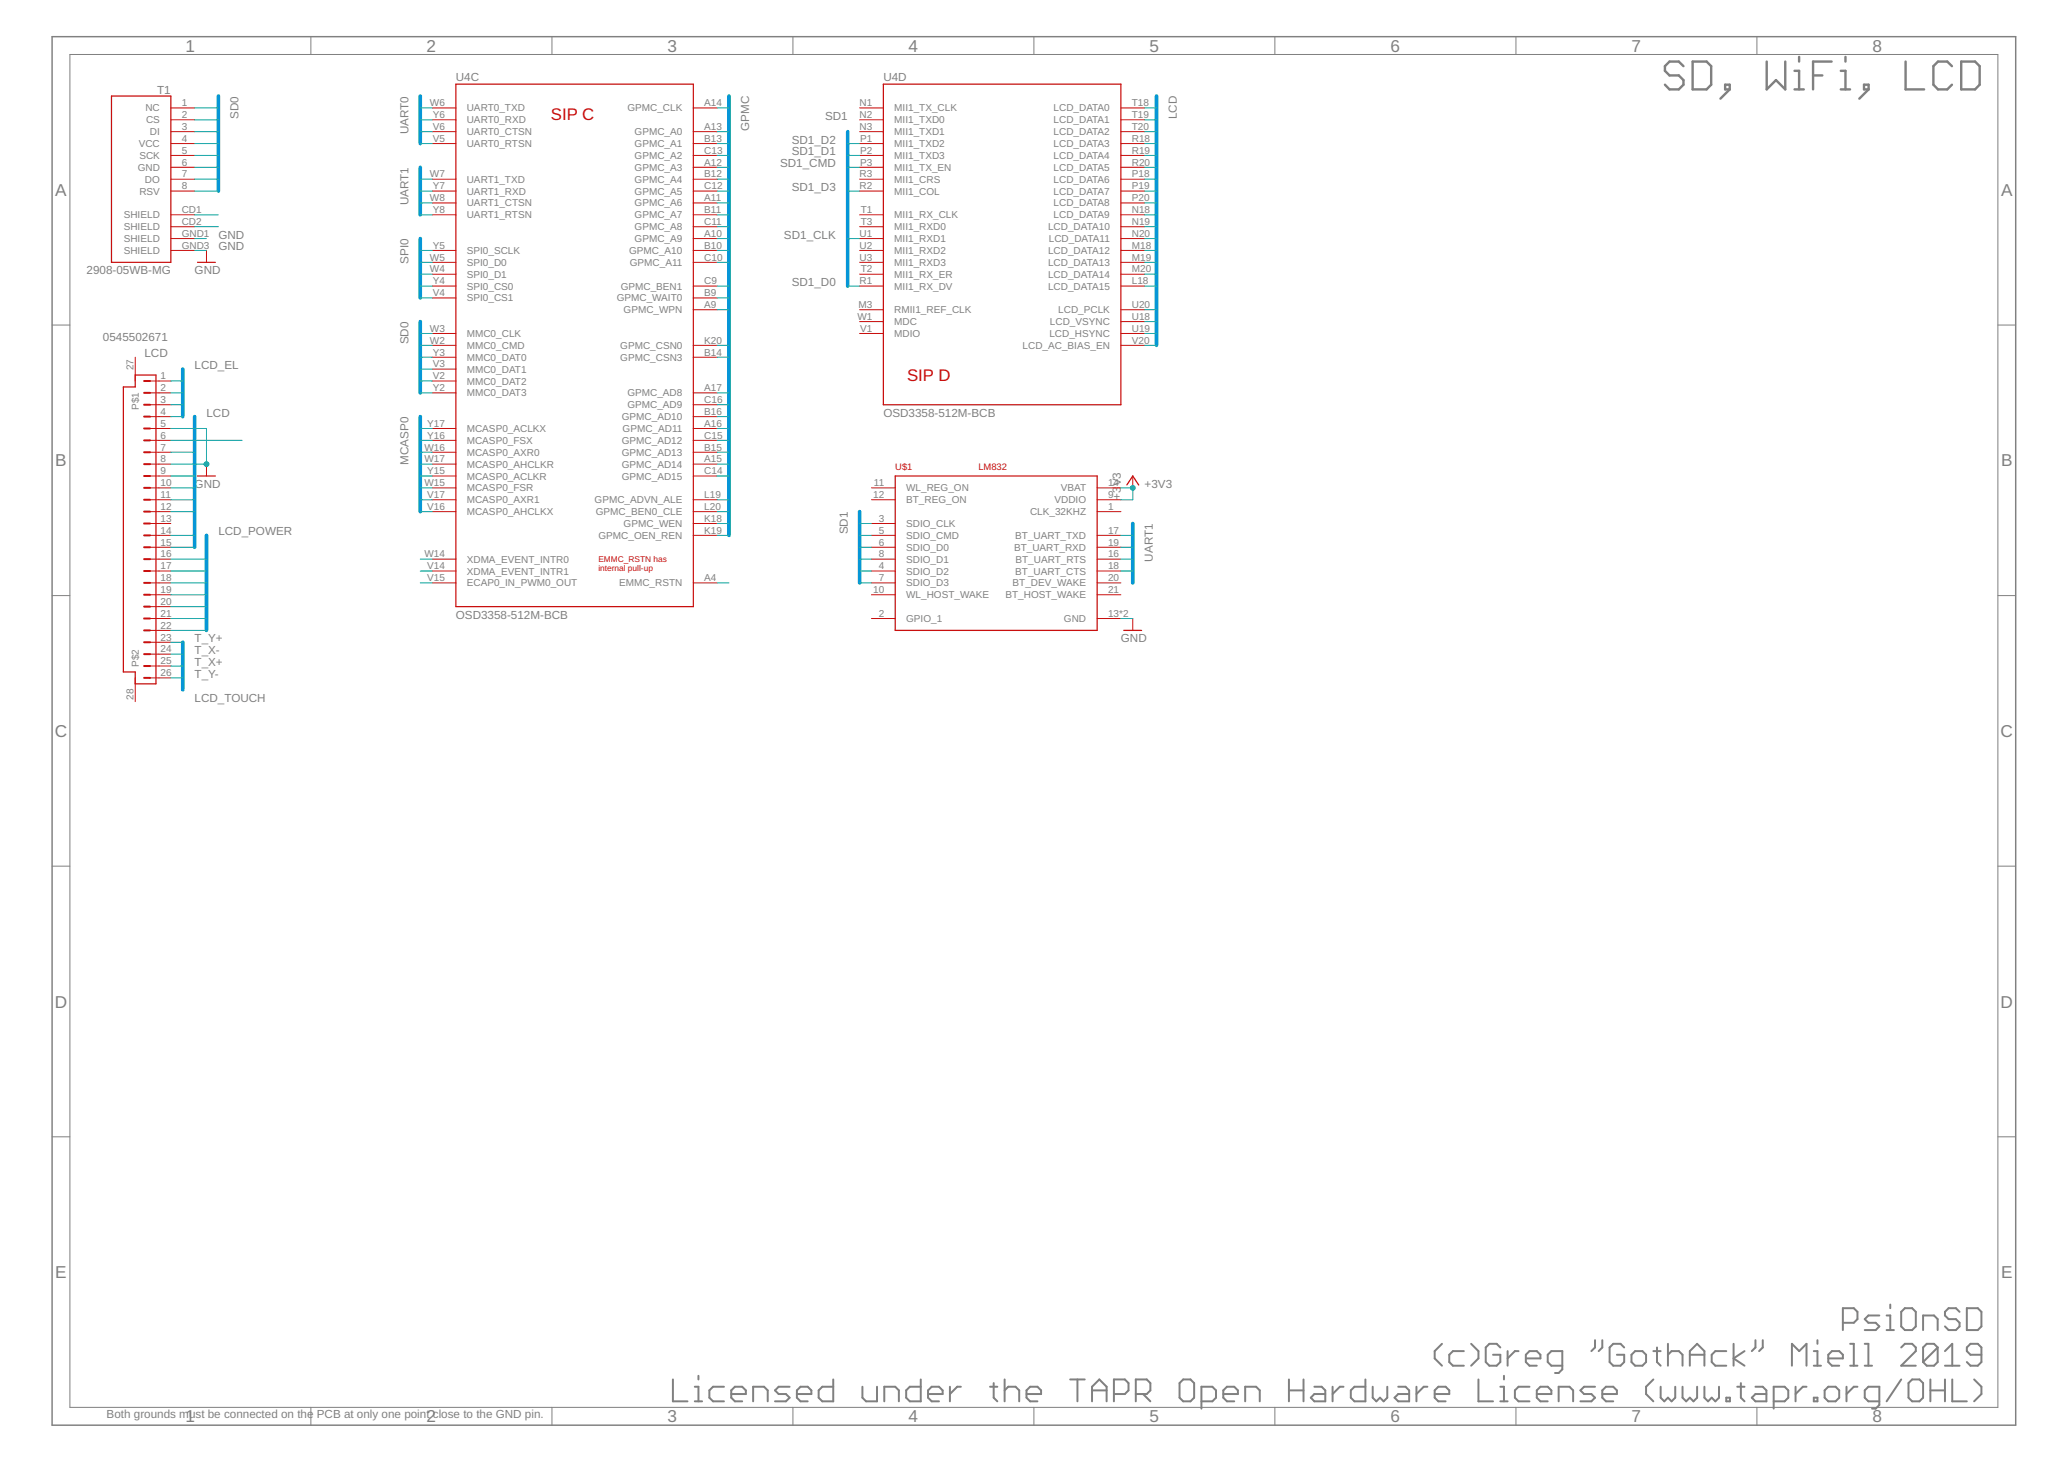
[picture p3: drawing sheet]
<svg xmlns="http://www.w3.org/2000/svg" width="420mm" height="297mm" viewBox="0 0 420 297" stroke-linecap="round" stroke-linejoin="round" font-family="sans-serif">
<path d="M10.6 7.5h398.9v282.1h-398.9z" fill="none" stroke="#808080" stroke-width=".3"/>
<g fill="none" stroke="#808080" stroke-width=".2">
<path d="M14.2 11.1h391.7v274.8h-391.7zM63.2 7.5v3.6M112.1 7.5v3.6M161.1 7.5v3.6M210.1 7.5v3.6M259 7.5v3.6M308 7.5v3.6M357 7.5v3.6M10.6 66h3.6M405.9 66h3.6M10.6 121h3.6M405.9 121h3.6"/>
<path d="M10.6 176h3.6M405.9 176h3.6M10.6 231h3.6M405.9 231h3.6M63.2 285.9v3.7M112.1 285.9v3.7M161.1 285.9v3.7M210.1 285.9v3.7M259 285.9v3.7M308 285.9v3.7M357 285.9v3.7"/>
</g>
<g fill="none" stroke="#808080" stroke-width=".4">
<path d="M141.9 279.5v.8M293 273l-1.5 1.5v1.5l1.5 1.5M297.4 274.5h-2.2l-.8 .8v1.4l.8 .8h2.2M298.9 273l1.5 1.5v1.5l-1.5 1.5M304.8 273.8l-.7-.8h-1.5l-.7 .8v2.9l.7 .8h1.5l.7-.8v-1.4h-1.5M305.6 279.5v.8M306.3 274.5v3M308.5 274.5h-.7l-1.5 1.5M310 276h3v-.7l-.8-.8h-1.5l-.7 .8v1.4l.7 .8h1.5M317.4 277.5h-2.2l-.7-.8v-1.4l.7-.8h2.2v3.7l-.7 .8h-.8M324.1 272.3v1.5l-.8 .7M325.5 272.3v1.5l-.7 .7"/>
<path d="M330 273.8l-.8-.8h-1.4l-.8 .8v2.9l.8 .8h1.4l.8-.8v-1.4h-1.5M332.2 274.5h1.5l.7 .8v1.4l-.7 .8h-1.5l-.7-.8v-1.4zM335.9 274.5h1.5M336.7 273.8v2.9l.7 .8M338.9 275.3l.7-.8h1.5l.7 .8v2.2M338.9 273v4.5M343.3 275.3h3M343.3 277.5v-3l1.5-1.5 1.5 1.5v3M350.7 274.5h-2.2l-.7 .8v1.4l.7 .8h2.2M352.2 273v4.5M354.4 274.5l-2.2 1.5 2.2 1.5M356.7 272.3v1.5l-.8 .7"/>
<path d="M358.1 272.3v1.5l-.7 .7M364.1 277.5v-4.5l1.4 1.5 1.5-1.5v4.5M368.5 274.5h.8v3M368.5 277.5h1.5M369.3 272.3v.7M371.5 276h2.9v-.7l-.7-.8h-1.5l-.7 .8v1.4l.7 .8h1.5M374.4 268.8h2.2l.8-.8v-1.5l-.8-.7h-2.2v4.4M375.9 277.5h1.5M375.9 273h.7v4.5M378.9 277.5h1.4M378.9 273h.7v4.5M381.8 267.3h-2.2l-.7 .7 .7 .8h1.5l.7 .7-.7 .7h-2.2"/>
<path d="M383.3 270.2h1.5M383.3 267.3h.7v2.9M384 265v.8M386.3 273.8l.7-.8h1.5l.7 .8v.7l-2.9 3h2.9M387 265.8h1.5l.7 .7v3l-.7 .7h-1.5l-.7-.7v-3zM390.7 270.2v-2.9h2.2l.8 .7v2.2M393.7 273.8l-.8-.8h-1.4l-.8 .8v2.9M393.7 273.8v2.9l-.8 .8h-1.4l-.8-.8M393.7 273.8l-3 2.9M395.2 277.5h2.9M395.2 274.5l1.4-1.5v4.5M398.1 266.5l-.7-.7h-1.5l-.7 .7v.8l.7 .7h1.5l.7 .8v.7l-.7 .7h-1.5l-.7-.7"/>
<path d="M399.6 265.8h2.2l.8 .7v3l-.8 .7h-2.2zM402.6 275.3h-2.3l-.7-.8v-.7l.7-.8h1.5l.8 .8v2.9l-.8 .8h-1.5l-.7-.8M136.7 280.3v4.4h3M141.2 284.7h1.4M141.2 281.7h.7v3M147.1 281.7h-2.2l-.8 .8v1.5l.8 .7h2.2M148.6 283.2h2.9v-.7l-.7-.8h-1.5l-.7 .8v1.5l.7 .7h1.5M153 284.7v-3h2.2l.8 .8v2.2M160.4 281.7h-2.2l-.7 .8 .7 .7h1.5l.7 .8-.7 .7h-2.2M161.9 283.2h2.9v-.7l-.7-.8h-1.5l-.7 .8v1.5l.7 .7h1.5M169.3 280.3v4.4h-2.2l-.8-.7v-1.5l.8-.8h2.2M175.2 281.7v2.3l.8 .7h2.2v-3"/>
<path d="M179.7 284.7v-3h2.2l.7 .8v2.2M187.1 280.3v4.4h-2.3l-.7-.7v-1.5l.7-.8h2.3M188.6 283.2h2.9v-.7l-.7-.8h-1.5l-.7 .8v1.5l.7 .7h1.5M193 281.7v3M195.2 281.7h-.7l-1.5 1.5M201.1 281.7h1.5M201.9 281v3l.7 .7M204.1 282.5l.8-.8h1.4l.8 .8v2.2M204.1 280.3v4.4M208.6 283.2h2.9v-.7l-.7-.8h-1.5l-.7 .8v1.5l.7 .7h1.5M217.4 280.3h3M218.9 280.3v4.4"/>
<path d="M221.9 284.7v-3l1.5-1.4 1.4 1.4v3M221.9 282.5h2.9M226.3 283.2h2.2l.8-.7v-1.5l-.8-.7h-2.2v4.4M230.8 283.2h2.2l.7-.7v-1.5l-.7-.7h-2.2v4.4M232.2 283.2l1.5 1.5M239.6 281l.8-.7h1.5l.7 .7v3l-.7 .7h-1.5l-.8-.7zM244.1 284.7h2.2l.8-.7v-1.5l-.8-.8h-2.2v4.5M248.5 283.2h3v-.7l-.7-.8h-1.5l-.8 .8v1.5l.8 .7h1.5M253 284.7v-3h2.2l.7 .8v2.2M261.9 282.5h2.9M261.9 280.3v4.4M264.8 280.3v4.4"/>
<path d="M267 281.7h1.5l.8 .8v2.2h-2.3l-.7-.7 .7-.8h2.3M270.7 281.7v3M273 281.7h-.8l-1.5 1.5M277.4 280.3v4.4h-2.2l-.8-.7v-1.5l.8-.8h2.2M278.9 281.7v2.3l.7 .7 .8-.7 .7 .7 .8-.7v-2.3M284.1 281.7h1.5l.7 .8v2.2h-2.2l-.8-.7 .8-.8h2.2M287.8 281.7v3M290 281.7h-.7l-1.5 1.5M291.5 283.2h2.9v-.7l-.7-.8h-1.5l-.7 .8v1.5l.7 .7h1.5M300.4 280.3v4.4h2.9M304.8 284.7h1.5M304.8 281.7h.8v3"/>
<path d="M310.7 281.7h-2.2l-.7 .8v1.5l.7 .7h2.2M312.2 283.2h3v-.7l-.7-.8h-1.5l-.8 .8v1.5l.8 .7h1.5M316.7 284.7v-3h2.2l.7 .8v2.2M324.1 281.7h-2.3l-.7 .8 .7 .7h1.5l.8 .8-.8 .7h-2.2M325.5 283.2h3v-.7l-.7-.8h-1.5l-.8 .8v1.5l.8 .7h1.5M335.9 280.3l-1.5 1.4v1.5l1.5 1.5M337.4 281.7v2.3l.7 .7 .8-.7 .7 .7 .8-.7v-2.3M341.8 281.7v2.3l.8 .7 .7-.7 .8 .7 .7-.7v-2.3M346.3 281.7v2.3l.7 .7 .8-.7 .7 .7 .7-.7v-2.3M350.7 284h.8v.7h-.8zM353 281.7h1.4M353.7 281v3l.7 .7"/>
<path d="M356.7 281.7h1.4l.8 .8v2.2h-2.2l-.8-.7 .8-.8h2.2M360.4 284.7h2.2l.7-.7v-1.5l-.7-.8h-2.2v4.5M364.8 281.7v3M367 281.7h-.7l-1.5 1.5M368.5 284h.8v.7h-.8zM370.7 282.5l.8-.8h1.4l.8 .8v1.5l-.8 .7h-1.4l-.8-.7zM375.2 281.7v3M377.4 281.7h-.8l-1.4 1.5M381.8 284.7h-2.2l-.7-.7v-1.5l.7-.8h2.2v3.8l-.7 .7h-.8M386.3 280.3l-3 4.4M387.8 281l.7-.7h1.5l.7 .7v3l-.7 .7h-1.5l-.7-.7zM392.2 282.5h3"/>
<path d="M392.2 280.3v4.4M395.2 280.3v4.4M396.6 280.3v4.4h3M401.1 280.3l1.5 1.4v1.5l-1.5 1.5"/>
</g>
<g fill="none" stroke="#808080" stroke-width=".49">
<path d="M342 13.4l-.9-.9h-1.9l-.9 .9v1l.9 .9h1.9l.9 1v.9l-.9 1h-1.9l-.9-1M343.9 12.5h2.8l1 .9v3.8l-1 1h-2.8zM350.5 17.2h.9v1h-.9zM351.4 18.2l-1.9 1.8M358.9 12.5v5.7l1.9-1.9 1.9 1.9v-5.7M364.6 18.2h1.9M364.6 14.4h.9v3.8M365.5 11.6v.9M368.4 15.3h1.8M372.1 12.5h-3.7v5.7M374 18.2h1.9M374 14.4h.9v3.8"/>
<path d="M374.9 11.6v.9M378.7 17.2h.9v1h-.9zM379.6 18.2l-1.8 1.8M387.2 12.5v5.7h3.7M396.6 13.4l-1-.9h-1.9l-.9 .9v3.8l.9 1h1.9l1-1M398.5 12.5h2.8l.9 .9v3.8l-.9 1h-2.8z"/>
</g>
<path d="M22.6 19.5h12.1v33.8h-12.1zM92.6 17.1h48.3v106.2h-48.3zM179.5 17.1h48.2v65.1h-48.2zM40.1 53.3h3.7M27.5 76.2h4.2v62.7h-4.2v-2.4h-2.4v-57.9h2.4zM40.1 96.7h3.7M181.9 96.7h41v31.4h-41zM228.9 98.5l1.2-1.8 1.3 1.8M228.3 128.1h3.6" fill="none" stroke="#c90d0c" stroke-width=".25"/>
<g fill="none" stroke="#c90d0c" stroke-width=".2">
<path d="M34.7 24.3h4.8M34.7 26.8h4.8M34.7 34h4.8M34.7 29.2h4.8M34.7 31.6h4.8M34.7 38.8h4.8M34.7 36.4h4.8M34.7 21.9h4.8M87.8 24.3h4.8M87.8 26.8h4.8M87.8 29.2h4.8M87.8 38.8h4.8"/>
<path d="M87.8 36.4h4.8M87.8 21.9h4.8M140.9 26.8h4.8M140.9 34h4.8M140.9 29.2h4.8M140.9 31.6h4.8M140.9 38.8h4.8M140.9 36.4h4.8M140.9 21.9h4.8M174.6 24.3h4.9M174.6 26.8h4.9M174.6 34h4.9"/>
<path d="M174.6 29.2h4.9M174.6 31.6h4.9M174.6 38.8h4.9M174.6 36.4h4.9M174.6 21.9h4.9M227.7 24.3h4.9M227.7 26.8h4.9M227.7 34h4.9M227.7 29.2h4.9M227.7 31.6h4.9M227.7 38.8h4.9M227.7 36.4h4.9"/>
<path d="M227.7 21.9h4.9M34.7 48.5h4.8M34.7 43.6h4.8M34.7 46.1h4.8M34.7 50.9h4.8M42 50.9v2.4M87.8 43.6h4.8M87.8 50.9h4.8M87.8 55.7h4.8M87.8 58.1h4.8M87.8 53.3h4.8M87.8 41.2h4.8"/>
<path d="M140.9 48.5h4.8M140.9 43.6h4.8M140.9 46.1h4.8M140.9 50.9h4.8M140.9 58.1h4.8M140.9 53.3h4.8M140.9 41.2h4.8M174.6 48.5h4.9M174.6 43.6h4.9M174.6 46.1h4.9M174.6 50.9h4.9M174.6 55.7h4.9"/>
<path d="M174.6 58.1h4.9M174.6 53.3h4.9M227.7 48.5h4.9M227.7 43.6h4.9M227.7 46.1h4.9M227.7 50.9h4.9M227.7 55.7h4.9M227.7 58.1h4.9M227.7 53.3h4.9M227.7 41.2h4.9M27.5 72.6v4.8M30.5 79.8h4.2"/>
<path d="M30.5 77.4h4.2M87.8 70.2h4.8M87.8 67.8h4.8M87.8 79.8h4.8M87.8 72.6h4.8M87.8 60.5h4.8M87.8 75h4.8M87.8 77.4h4.8M140.9 62.9h4.8M140.9 70.2h4.8M140.9 79.8h4.8M140.9 72.6h4.8"/>
<path d="M140.9 60.5h4.8M174.6 62.9h4.9M174.6 67.8h4.9M174.6 65.3h4.9M227.7 62.9h4.9M227.7 70.2h4.9M227.7 67.8h4.9M227.7 65.3h4.9M30.5 99.1h4.2M30.5 82.2h4.2M30.5 84.6h4.2M30.5 87.1h4.2"/>
<path d="M30.5 89.5h4.2M30.5 91.9h4.2M30.5 94.3h4.2M30.5 96.7h4.2M42 94.3v2.4M87.8 99.1h4.8M87.8 87.1h4.8M87.8 89.5h4.8M87.8 91.9h4.8M87.8 94.3h4.8M87.8 96.7h4.8M140.9 82.2h4.8"/>
<path d="M140.9 84.6h4.8M140.9 87.1h4.8M140.9 89.5h4.8M140.9 91.9h4.8M140.9 94.3h4.8M140.9 96.7h4.8M177.1 99.1h4.8M222.9 99.1h4.8M230.1 96.7v2.4M30.5 101.5h4.2M30.5 106.4h4.2M30.5 108.8h4.2"/>
<path d="M30.5 111.2h4.2M30.5 113.6h4.2M30.5 116h4.2M30.5 118.4h4.2M30.5 103.9h4.2M87.8 101.5h4.8M87.8 113.6h4.8M87.8 116h4.8M87.8 118.4h4.8M87.8 103.9h4.8M140.9 101.5h4.8M140.9 106.4h4.8"/>
<path d="M140.9 108.8h4.8M140.9 118.4h4.8M140.9 103.9h4.8M177.1 101.5h4.8M177.1 106.4h4.8M177.1 108.8h4.8M177.1 111.2h4.8M177.1 113.6h4.8M177.1 116h4.8M177.1 118.4h4.8M222.9 101.5h4.8M222.9 108.8h4.8"/>
<path d="M222.9 111.2h4.8M222.9 113.6h4.8M222.9 116h4.8M222.9 118.4h4.8M222.9 103.9h4.8M27.5 137.7v4.9M30.5 125.7h4.2M30.5 120.8h4.2M30.5 123.3h4.2M30.5 128.1h4.2M30.5 130.5h4.2M30.5 132.9h4.2"/>
<path d="M30.5 135.3h4.2M30.5 137.7h4.2M177.1 125.7h4.8M177.1 120.8h4.8M222.9 125.7h4.8M222.9 120.8h4.8M230.1 125.7v2.4"/>
</g>
<g fill="none" stroke="#c90d0c" stroke-width=".4">
<path d="M29.3 77.4h1.2M29.3 79.8h1.2M29.3 82.2h1.2M29.3 84.6h1.2M29.3 87.1h1.2M29.3 89.5h1.2M29.3 91.9h1.2M29.3 94.3h1.2M29.3 96.7h1.2M29.3 99.1h1.2M29.3 101.5h1.2M29.3 103.9h1.2"/>
<path d="M29.3 106.4h1.2M29.3 108.8h1.2M29.3 111.2h1.2M29.3 113.6h1.2M29.3 116h1.2M29.3 118.4h1.2M29.3 120.8h1.2M29.3 123.3h1.2M29.3 125.7h1.2M29.3 128.1h1.2M29.3 130.5h1.2M29.3 132.9h1.2"/>
<path d="M29.3 135.3h1.2M29.3 137.7h1.2"/>
</g>
<g fill="none" stroke="#0696d7" stroke-width=".74">
<path d="M44.4 19.5v19.3M85.4 19.5v9.7M148.1 19.5v89.3M235 19.5v50.7M85.4 34v9.6M172.2 26.8v31.3M85.4 48.5v12M37.1 75v9.6M85.4 65.3v14.5M39.5 84.6v26.6M85.4 84.6v19.3M42 108.8v19.3"/>
<path d="M174.6 103.9v14.5M230.1 106.4v12M37.1 130.5v9.6"/>
</g>
<g fill="none" stroke="#0dab76" stroke-width=".2">
<path d="M39.5 34h4.9M39.5 29.2h4.9M39.5 31.6h4.9M39.5 26.8h4.9M39.5 36.4h4.9M39.5 38.8h4.9M39.5 21.9h4.9M39.5 24.3h4.9M85.4 29.2h2.4M85.4 26.8h2.4M85.4 36.4h2.4M85.4 38.8h2.4"/>
<path d="M85.4 21.9h2.4M85.4 24.3h2.4M145.7 34h2.4M145.7 29.2h2.4M145.7 31.6h2.4M145.7 26.8h2.4M145.7 36.4h2.4M145.7 38.8h2.4M145.7 21.9h2.4M172.2 34h2.4M172.2 29.2h2.4M172.2 31.6h2.4"/>
<path d="M172.2 38.8h2.4M232.6 34h2.4M232.6 29.2h2.4M232.6 31.6h2.4M232.6 26.8h2.4M232.6 36.4h2.4M232.6 38.8h2.4M232.6 21.9h2.4M232.6 24.3h2.4M39.5 48.5h2.5M39.5 50.9h2.5M39.5 43.6h4.9"/>
<path d="M39.5 46.1h4.9M85.4 50.9h2.4M85.4 43.6h2.4M85.4 58.1h2.4M85.4 41.2h2.4M85.4 55.7h2.4M85.4 53.3h2.4M145.7 48.5h2.4M145.7 50.9h2.4M145.7 43.6h2.4M145.7 46.1h2.4M145.7 58.1h2.4"/>
<path d="M145.7 41.2h2.4M145.7 53.3h2.4M172.2 48.5h2.4M172.2 58.1h2.4M232.6 48.5h2.4M232.6 50.9h2.4M232.6 43.6h2.4M232.6 46.1h2.4M232.6 58.1h2.4M232.6 41.2h2.4M232.6 55.7h2.4M232.6 53.3h2.4"/>
<path d="M34.7 79.8h2.4M34.7 77.4h2.4M85.4 79.8h2.4M85.4 67.8h2.4M85.4 70.2h2.4M85.4 72.6h2.4M85.4 75h2.4M85.4 77.4h2.4M85.4 60.5h2.4M145.7 79.8h2.4M145.7 70.2h2.4M145.7 72.6h2.4"/>
<path d="M145.7 62.9h2.4M145.7 60.5h2.4M232.6 67.8h2.4M232.6 70.2h2.4M232.6 65.3h2.4M232.6 62.9h2.4M34.7 84.6h2.4M34.7 87.1h7.3v7.2h-7.3M34.7 99.1h4.8M34.7 91.9h4.8M34.7 96.7h4.8M34.7 89.5h14.5"/>
<path d="M34.7 82.2h2.4M85.4 94.3h2.4M85.4 87.1h2.4M85.4 99.1h2.4M85.4 91.9h2.4M85.4 96.7h2.4M85.4 89.5h2.4M145.7 84.6h2.4M145.7 94.3h2.4M145.7 87.1h2.4M145.7 91.9h2.4M145.7 96.7h2.4"/>
<path d="M145.7 89.5h2.4M145.7 82.2h2.4M227.7 99.1h2.4v2.4h-2.4M34.7 101.5h4.8M34.7 113.6h7.3M34.7 108.8h4.8M34.7 111.2h4.8M34.7 116h7.3M34.7 118.4h7.3M34.7 103.9h4.8M85.4 101.5h2.4M85.4 113.6h2.4"/>
<path d="M85.4 116h2.4M85.4 118.4h2.4M85.4 103.9h2.4M145.7 101.5h2.4M145.7 106.4h2.4M145.7 108.8h2.4M145.7 118.4h2.4M145.7 103.9h2.4M174.6 113.6h2.5M174.6 106.4h2.5M174.6 108.8h2.5M174.6 111.2h2.5"/>
<path d="M174.6 116h2.5M174.6 118.4h2.5M227.7 113.6h2.4M227.7 108.8h2.4M227.7 111.2h2.4M227.7 116h2.4M34.7 125.7h7.3M34.7 128.1h7.3M34.7 135.3h2.4M34.7 130.5h2.4M34.7 132.9h2.4M34.7 137.7h2.4"/>
<path d="M34.7 123.3h7.3M34.7 120.8h7.3M227.7 125.7h2.4"/>
</g>
<g fill="#0dab76" stroke="#0dab76" stroke-width=".2">
<circle cx="42" cy="94.3" r=".49"/>
<circle cx="230.1" cy="99.1" r=".49"/>
</g>
<g font-size="3.5" fill="#808080">
<text x="37.7" y="10.5">1</text>
<text x="86.7" y="10.5">2</text>
<text x="135.6" y="10.5">3</text>
<text x="184.6" y="10.5">4</text>
<text x="233.6" y="10.5">5</text>
<text x="282.5" y="10.5">6</text>
<text x="331.5" y="10.5">7</text>
<text x="380.5" y="10.5">8</text>
<text x="11.2" y="39.8">A</text>
<text x="406.6" y="39.8">A</text>
<text x="11.2" y="94.8">B</text>
<text x="406.6" y="94.8">B</text>
<text x="11.1" y="149.7">C</text>
<text x="406.5" y="149.7">C</text>
<text x="11.1" y="204.7">D</text>
<text x="406.5" y="204.7">D</text>
<text x="11.2" y="259.7">E</text>
<text x="406.6" y="259.7">E</text>
<text x="37.7" y="289">1</text>
<text x="86.7" y="289">2</text>
<text x="135.6" y="289">3</text>
<text x="184.6" y="289">4</text>
<text x="233.6" y="289">5</text>
<text x="282.5" y="289">6</text>
<text x="331.5" y="289">7</text>
<text x="380.5" y="289">8</text>
</g>
<g font-size="3.4" fill="#c90d0c">
<text x="111.9" y="24.3">SIP C</text>
<text x="184.3" y="77.4">SIP D</text>
</g>
<g font-size="2.4" fill="#808080">
<text x="92.6" y="16.4">U4C</text>
<text x="179.5" y="16.4">U4D</text>
<text x="31.9" y="19">T1</text>
<text x="48.5" y="24.1" transform="rotate(-90 48.5 24.1)">SD0</text>
<text x="83" y="27.2" transform="rotate(-90 83 27.2)">UART0</text>
<text x="152.2" y="26.6" transform="rotate(-90 152.2 26.6)">GPMC</text>
<text x="160.9" y="29.2">SD1_D2</text>
<text x="167.6" y="24.3">SD1</text>
<text x="239.1" y="24.3" transform="rotate(-90 239.1 24.3)">LCD</text>
<text x="158.5" y="34">SD1_CMD</text>
<text x="160.9" y="31.6">SD1_D1</text>
<text x="83" y="41.7" transform="rotate(-90 83 41.7)">UART1</text>
<text x="160.9" y="38.8">SD1_D3</text>
<text x="44.4" y="48.5">GND</text>
<text x="44.4" y="50.9">GND</text>
<text x="83" y="53.6" transform="rotate(-90 83 53.6)">SPI0</text>
<text x="159.3" y="48.5">SD1_CLK</text>
<text x="17.6" y="55.7">2908-05WB-MG</text>
<text x="39.5" y="55.7">GND</text>
<text x="160.9" y="58.1">SD1_D0</text>
<text x="20.9" y="69.3">0545502671</text>
<text x="83" y="70" transform="rotate(-90 83 70)">SD0</text>
<text x="29.3" y="72.6">LCD</text>
<text x="39.5" y="75">LCD_EL</text>
<text x="41.9" y="84.7">LCD</text>
<text x="179.5" y="84.7">OSD3358-512M-BCB</text>
<text x="83" y="94.4" transform="rotate(-90 83 94.4)">MCASP0</text>
<text x="39.5" y="99.1">GND</text>
<text x="227.7" y="101.5" transform="rotate(-90 227.7 101.5)">+3</text>
<text x="227.7" y="98.8" transform="rotate(-90 227.7 98.8)">V3</text>
<text x="232.6" y="99.1">+3V3</text>
<text x="44.4" y="108.8">LCD_POWER</text>
<text x="172.2" y="108.6" transform="rotate(-90 172.2 108.6)">SD1</text>
<text x="234.2" y="114.1" transform="rotate(-90 234.2 114.1)">UART1</text>
<text x="92.6" y="125.7">OSD3358-512M-BCB</text>
<text x="39.5" y="130.5">T_Y+</text>
<text x="227.7" y="130.5">GND</text>
<text x="39.5" y="135.3">T_X+</text>
<text x="39.5" y="132.9">T_X-</text>
<text x="39.5" y="137.7">T_Y-</text>
<text x="39.5" y="142.6">LCD_TOUCH</text>
<text x="21.7" y="288.2">Both grounds must be connected on the</text>
<text x="64.4" y="288.2">PCB at only one point close to the GND pin.</text>
</g>
<g font-size="2" fill="#808080">
<text x="29.5" y="22.6">NC</text>
<text x="36.9" y="24">2</text>
<text x="36.9" y="21.6">1</text>
<text x="87.3" y="21.6">W6</text>
<text x="87.9" y="24">Y6</text>
<text x="94.8" y="22.6">UART0_TXD</text>
<text x="127.5" y="22.6">GPMC_CLK</text>
<text x="143.1" y="21.6">A14</text>
<text x="174.6" y="24">N2</text>
<text x="174.6" y="21.6">N1</text>
<text x="181.7" y="22.6">MII1_TX_CLK</text>
<text x="214.1" y="22.6">LCD_DATA0</text>
<text x="229.9" y="21.6">T18</text>
<text x="229.9" y="24">T19</text>
<text x="28.2" y="29.9">VCC</text>
<text x="29.7" y="25.1">CS</text>
<text x="30.5" y="27.5">DI</text>
<text x="36.9" y="26.4">3</text>
<text x="36.9" y="28.8">4</text>
<text x="87.9" y="26.4">V6</text>
<text x="87.9" y="28.8">V5</text>
<text x="94.8" y="27.5">UART0_CTSN</text>
<text x="94.8" y="29.9">UART0_RTSN</text>
<text x="94.8" y="25.1">UART0_RXD</text>
<text x="128.9" y="27.5">GPMC_A0</text>
<text x="128.9" y="29.9">GPMC_A1</text>
<text x="143.1" y="26.4">A13</text>
<text x="143.1" y="28.8">B13</text>
<text x="174.6" y="26.4">N3</text>
<text x="174.8" y="28.8">P1</text>
<text x="181.7" y="29.9">MII1_TXD2</text>
<text x="181.7" y="27.5">MII1_TXD1</text>
<text x="181.7" y="25.1">MII1_TXD0</text>
<text x="214.1" y="25.1">LCD_DATA1</text>
<text x="214.1" y="27.5">LCD_DATA2</text>
<text x="214.1" y="29.9">LCD_DATA3</text>
<text x="229.9" y="26.4">T20</text>
<text x="229.9" y="28.8">R18</text>
<text x="28" y="34.7">GND</text>
<text x="28.3" y="32.3">SCK</text>
<text x="36.9" y="33.6">6</text>
<text x="36.9" y="31.2">5</text>
<text x="128.9" y="32.3">GPMC_A2</text>
<text x="128.9" y="34.7">GPMC_A3</text>
<text x="143.1" y="31.2">C13</text>
<text x="143.1" y="33.6">A12</text>
<text x="174.8" y="33.6">P3</text>
<text x="174.8" y="31.2">P2</text>
<text x="181.7" y="34.7">MII1_TX_EN</text>
<text x="181.7" y="32.3">MII1_TXD3</text>
<text x="214.1" y="32.3">LCD_DATA4</text>
<text x="214.1" y="34.7">LCD_DATA5</text>
<text x="229.9" y="31.2">R19</text>
<text x="229.9" y="33.6">R20</text>
<text x="28.3" y="39.5">RSV</text>
<text x="29.4" y="37.1">DO</text>
<text x="36.9" y="38.5">8</text>
<text x="36.9" y="36.1">7</text>
<text x="87.3" y="40.9">W8</text>
<text x="87.3" y="36.1">W7</text>
<text x="87.9" y="38.5">Y7</text>
<text x="94.8" y="41.9">UART1_CTSN</text>
<text x="94.8" y="39.5">UART1_RXD</text>
<text x="94.8" y="37.1">UART1_TXD</text>
<text x="128.9" y="37.1">GPMC_A4</text>
<text x="128.9" y="39.5">GPMC_A5</text>
<text x="128.9" y="41.9">GPMC_A6</text>
<text x="143.1" y="36.1">B12</text>
<text x="143.1" y="38.5">C12</text>
<text x="143.1" y="40.9">A11</text>
<text x="174.6" y="38.5">R2</text>
<text x="174.6" y="36.1">R3</text>
<text x="181.7" y="39.5">MII1_COL</text>
<text x="181.7" y="37.1">MII1_CRS</text>
<text x="214.1" y="37.1">LCD_DATA6</text>
<text x="214.1" y="39.5">LCD_DATA7</text>
<text x="214.1" y="41.9">LCD_DATA8</text>
<text x="229.9" y="36.1">P18</text>
<text x="229.9" y="38.5">P19</text>
<text x="229.9" y="40.9">P20</text>
<text x="25.1" y="44.4">SHIELD</text>
<text x="25.1" y="46.8">SHIELD</text>
<text x="36.9" y="43.3">CD1</text>
<text x="36.9" y="45.7">CD2</text>
<text x="87.9" y="43.3">Y8</text>
<text x="94.8" y="44.4">UART1_RTSN</text>
<text x="128.9" y="44.4">GPMC_A7</text>
<text x="128.9" y="46.8">GPMC_A8</text>
<text x="143.1" y="43.3">B11</text>
<text x="143.1" y="45.7">C11</text>
<text x="174.9" y="43.3">T1</text>
<text x="174.9" y="45.7">T3</text>
<text x="181.7" y="44.4">MII1_RX_CLK</text>
<text x="181.7" y="46.8">MII1_RXD0</text>
<text x="212.9" y="46.8">LCD_DATA10</text>
<text x="214.1" y="44.4">LCD_DATA9</text>
<text x="229.9" y="43.3">N18</text>
<text x="229.9" y="45.7">N19</text>
<text x="25.1" y="49.2">SHIELD</text>
<text x="25.1" y="51.6">SHIELD</text>
<text x="36.9" y="48.1">GND1</text>
<text x="36.9" y="50.5">GND3</text>
<text x="87.3" y="53">W5</text>
<text x="87.9" y="50.5">Y5</text>
<text x="94.8" y="51.6">SPI0_SCLK</text>
<text x="127.8" y="51.6">GPMC_A10</text>
<text x="128.9" y="49.2">GPMC_A9</text>
<text x="143.1" y="53">C10</text>
<text x="143.1" y="48.1">A10</text>
<text x="143.1" y="50.5">B10</text>
<text x="174.6" y="48.1">U1</text>
<text x="174.6" y="50.5">U2</text>
<text x="174.6" y="53">U3</text>
<text x="181.7" y="49.2">MII1_RXD1</text>
<text x="181.7" y="51.6">MII1_RXD2</text>
<text x="212.9" y="51.6">LCD_DATA12</text>
<text x="213.1" y="49.2">LCD_DATA11</text>
<text x="229.9" y="48.1">N20</text>
<text x="229.9" y="50.5">M18</text>
<text x="229.9" y="53">M19</text>
<text x="87.3" y="55.4">W4</text>
<text x="87.9" y="57.8">Y4</text>
<text x="94.8" y="58.8">SPI0_CS0</text>
<text x="94.8" y="56.4">SPI0_D1</text>
<text x="94.8" y="54">SPI0_D0</text>
<text x="126.1" y="58.8">GPMC_BEN1</text>
<text x="128" y="54">GPMC_A11</text>
<text x="143.1" y="57.8">C9</text>
<text x="174.6" y="57.8">R1</text>
<text x="174.9" y="55.4">T2</text>
<text x="181.7" y="56.4">MII1_RX_ER</text>
<text x="181.7" y="58.8">MII1_RX_DV</text>
<text x="181.7" y="54">MII1_RXD3</text>
<text x="212.9" y="54">LCD_DATA13</text>
<text x="212.9" y="56.4">LCD_DATA14</text>
<text x="212.9" y="58.8">LCD_DATA15</text>
<text x="229.9" y="55.4">M20</text>
<text x="229.9" y="57.8">L18</text>
<text x="87.9" y="60.2">V4</text>
<text x="94.8" y="61.2">SPI0_CS1</text>
<text x="125.3" y="61.2">GPMC_WAIT0</text>
<text x="126.7" y="63.7">GPMC_WPN</text>
<text x="143.1" y="60.2">B9</text>
<text x="143.1" y="62.6">A9</text>
<text x="174.2" y="65">W1</text>
<text x="174.4" y="62.6">M3</text>
<text x="181.7" y="63.7">RMII1_REF_CLK</text>
<text x="215" y="63.7">LCD_PCLK</text>
<text x="229.9" y="62.6">U20</text>
<text x="229.9" y="65">U18</text>
<text x="87.3" y="67.4">W3</text>
<text x="87.3" y="69.8">W2</text>
<text x="94.8" y="68.5">MMC0_CLK</text>
<text x="94.8" y="70.9">MMC0_CMD</text>
<text x="126" y="70.9">GPMC_CSN0</text>
<text x="143.1" y="69.8">K20</text>
<text x="174.8" y="67.4">V1</text>
<text x="181.7" y="68.5">MDIO</text>
<text x="181.7" y="66.1">MDC</text>
<text x="207.8" y="70.9">LCD_AC_BIAS_EN</text>
<text x="213.2" y="68.5">LCD_HSYNC</text>
<text x="213.3" y="66.1">LCD_VSYNC</text>
<text x="229.9" y="69.8">V20</text>
<text x="229.9" y="67.4">U19</text>
<text x="27.1" y="75.2" transform="rotate(-90 27.1 75.2)">27</text>
<text x="32.6" y="77.1">1</text>
<text x="87.9" y="72.3">Y3</text>
<text x="87.9" y="74.7">V3</text>
<text x="87.9" y="77.1">V2</text>
<text x="94.8" y="73.3">MMC0_DAT0</text>
<text x="94.8" y="75.7">MMC0_DAT1</text>
<text x="126" y="73.3">GPMC_CSN3</text>
<text x="143.1" y="72.3">B14</text>
<text x="28.2" y="83.3" transform="rotate(-90 28.2 83.3)">P$1</text>
<text x="32.6" y="79.5">2</text>
<text x="32.6" y="81.9">3</text>
<text x="87.9" y="79.5">Y2</text>
<text x="94.8" y="78.1">MMC0_DAT2</text>
<text x="94.8" y="80.6">MMC0_DAT3</text>
<text x="127.5" y="80.5">GPMC_AD8</text>
<text x="127.5" y="83">GPMC_AD9</text>
<text x="143.1" y="79.5">A17</text>
<text x="143.1" y="81.9">C16</text>
<text x="32.6" y="84.3">4</text>
<text x="32.6" y="86.7">5</text>
<text x="32.6" y="89.1">6</text>
<text x="86.8" y="86.7">Y17</text>
<text x="86.8" y="89.1">Y16</text>
<text x="94.8" y="87.8">MCASP0_ACLKX</text>
<text x="126.3" y="85.4">GPMC_AD10</text>
<text x="126.5" y="87.8">GPMC_AD11</text>
<text x="143.1" y="84.3">B16</text>
<text x="143.1" y="86.7">A16</text>
<text x="143.1" y="89.1">C15</text>
<text x="32.6" y="91.6">7</text>
<text x="32.6" y="94">8</text>
<text x="86.2" y="94">W17</text>
<text x="86.2" y="91.6">W16</text>
<text x="94.8" y="95">MCASP0_AHCLKR</text>
<text x="94.8" y="90.2">MCASP0_FSX</text>
<text x="94.8" y="92.6">MCASP0_AXR0</text>
<text x="126.3" y="90.2">GPMC_AD12</text>
<text x="126.3" y="92.6">GPMC_AD13</text>
<text x="126.3" y="95">GPMC_AD14</text>
<text x="143.1" y="91.6">B15</text>
<text x="143.1" y="94">A15</text>
<text x="32.6" y="96.4">9</text>
<text x="32.6" y="98.8">10</text>
<text x="32.6" y="101.2">11</text>
<text x="86.2" y="98.8">W15</text>
<text x="86.8" y="96.4">Y15</text>
<text x="86.8" y="101.2">V17</text>
<text x="94.8" y="97.4">MCASP0_ACLKR</text>
<text x="94.8" y="99.9">MCASP0_FSR</text>
<text x="126.3" y="97.4">GPMC_AD15</text>
<text x="143.1" y="96.4">C14</text>
<text x="143.1" y="101.2">L19</text>
<text x="177.4" y="101.2">12</text>
<text x="177.5" y="98.8">11</text>
<text x="184.1" y="99.9">WL_REG_ON</text>
<text x="215.5" y="99.8">VBAT</text>
<text x="225.1" y="98.8">14</text>
<text x="225.1" y="101.2">9</text>
<text x="32.6" y="103.6">12</text>
<text x="32.6" y="106">13</text>
<text x="86.8" y="103.6">V16</text>
<text x="94.8" y="102.3">MCASP0_AXR1</text>
<text x="94.8" y="104.7">MCASP0_AHCLKX</text>
<text x="120.8" y="102.3">GPMC_ADVN_ALE</text>
<text x="121" y="104.7">GPMC_BEN0_CLE</text>
<text x="126.7" y="107.1">GPMC_WEN</text>
<text x="143.1" y="103.6">L20</text>
<text x="143.1" y="106">K18</text>
<text x="178.5" y="106">3</text>
<text x="184.1" y="107.1">SDIO_CLK</text>
<text x="184.1" y="102.3">BT_REG_ON</text>
<text x="209.3" y="104.7">CLK_32KHZ</text>
<text x="214.2" y="102.3">VDDIO</text>
<text x="225.1" y="103.6">1</text>
<text x="32.6" y="108.4">14</text>
<text x="32.6" y="110.9">15</text>
<text x="32.6" y="113.3">16</text>
<text x="86.2" y="113.3">W14</text>
<text x="121.6" y="109.5">GPMC_OEN_REN</text>
<text x="143.1" y="108.4">K19</text>
<text x="178.5" y="108.4">5</text>
<text x="178.5" y="110.9">6</text>
<text x="178.5" y="113.3">8</text>
<text x="184.1" y="109.5">SDIO_CMD</text>
<text x="184.1" y="111.9">SDIO_D0</text>
<text x="206" y="111.9">BT_UART_RXD</text>
<text x="206.3" y="109.5">BT_UART_TXD</text>
<text x="225.1" y="113.3">16</text>
<text x="225.1" y="108.4">17</text>
<text x="225.1" y="110.9">19</text>
<text x="32.6" y="115.7">17</text>
<text x="32.6" y="118.1">18</text>
<text x="86.8" y="118.1">V15</text>
<text x="86.8" y="115.7">V14</text>
<text x="94.8" y="119.2">ECAP0_IN_PWM0_OUT</text>
<text x="94.8" y="114.3">XDMA_EVENT_INTR0</text>
<text x="94.8" y="116.7">XDMA_EVENT_INTR1</text>
<text x="125.8" y="119.1">EMMC_RSTN</text>
<text x="143.1" y="118.1">A4</text>
<text x="178.5" y="115.7">4</text>
<text x="178.5" y="118.1">7</text>
<text x="184.1" y="114.3">SDIO_D1</text>
<text x="184.1" y="116.7">SDIO_D2</text>
<text x="184.1" y="119.2">SDIO_D3</text>
<text x="205.7" y="119.1">BT_DEV_WAKE</text>
<text x="206.3" y="116.7">BT_UART_CTS</text>
<text x="206.3" y="114.3">BT_UART_RTS</text>
<text x="225.1" y="115.7">18</text>
<text x="225.1" y="118.1">20</text>
<text x="32.6" y="120.5">19</text>
<text x="32.6" y="122.9">20</text>
<text x="32.6" y="125.3">21</text>
<text x="177.4" y="120.5">10</text>
<text x="178.5" y="125.3">2</text>
<text x="184.1" y="121.6">WL_HOST_WAKE</text>
<text x="204.3" y="121.6">BT_HOST_WAKE</text>
<text x="225.1" y="125.3">13*2</text>
<text x="225.1" y="120.5">21</text>
<text x="32.6" y="127.7">22</text>
<text x="32.6" y="130.2">23</text>
<text x="184.1" y="126.4">GPIO_1</text>
<text x="216.2" y="126.4">GND</text>
<text x="28.2" y="135.5" transform="rotate(-90 28.2 135.5)">P$2</text>
<text x="32.6" y="132.6">24</text>
<text x="32.6" y="135">25</text>
<text x="32.6" y="137.4">26</text>
<text x="27.1" y="142.2" transform="rotate(-90 27.1 142.2)">28</text>
</g>
<g font-size="1.9" fill="#c90d0c">
<text x="181.9" y="95.5">U$1</text>
<text x="198.8" y="95.5">LM832</text>
</g>
<g font-size="1.7" fill="#c90d0c">
<text x="121.6" y="114.2">EMMC_RSTN has</text>
<text x="121.6" y="116">internal pull-up</text>
</g>
</svg>
